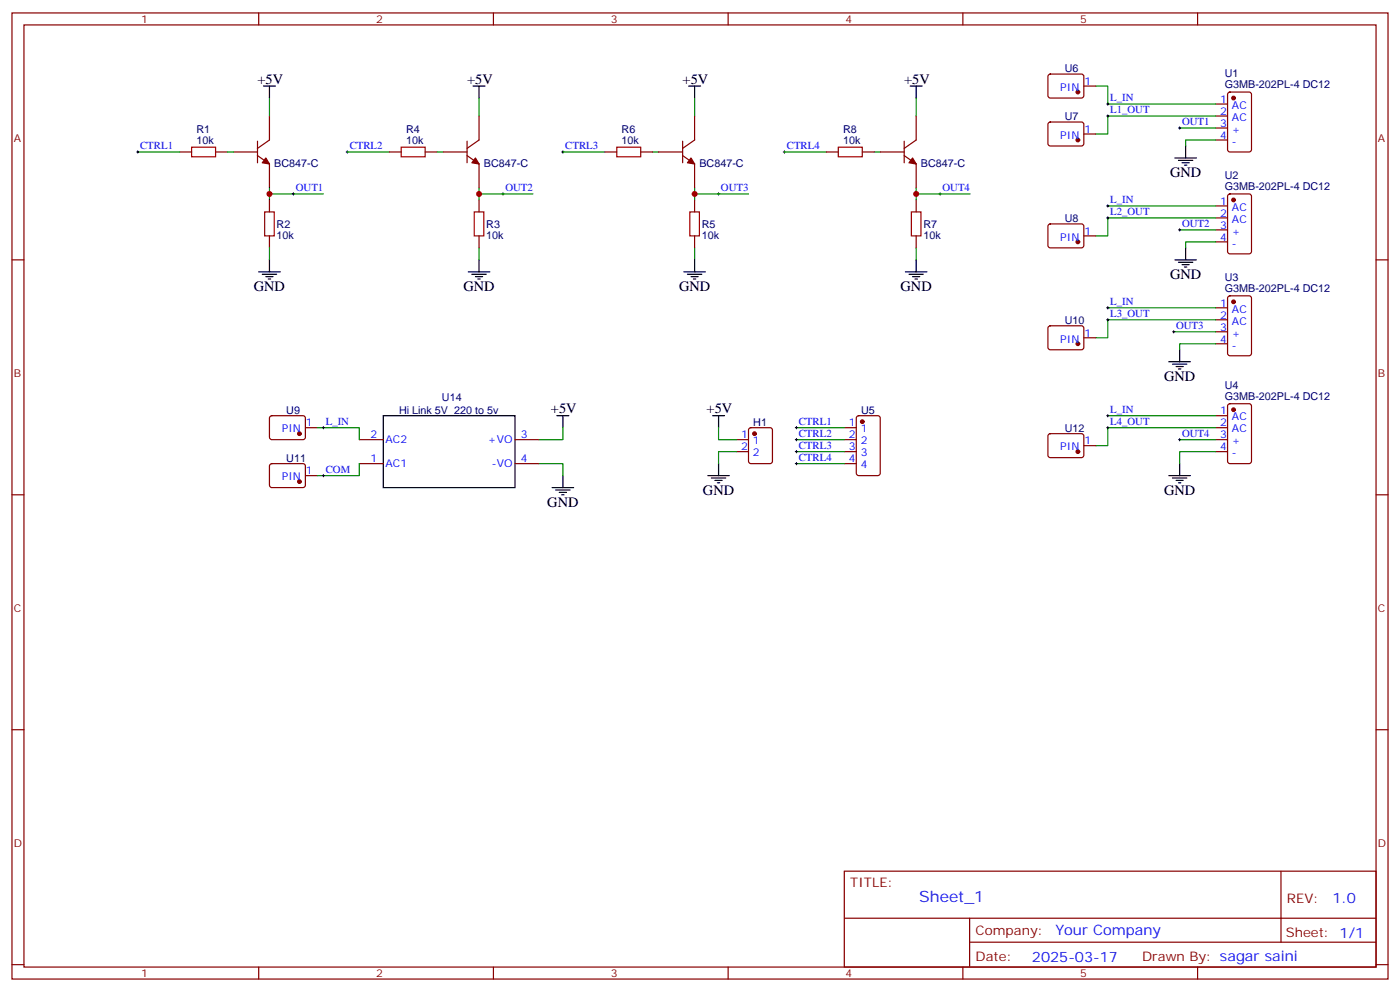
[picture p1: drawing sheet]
<svg xmlns="http://www.w3.org/2000/svg" width="412mm" height="292mm" viewBox="0 0 412 292" stroke-linecap="round" stroke-linejoin="round" font-family="sans-serif">
<g fill="none" stroke="#870000" stroke-width=".35">
<path d="M3.5 3.8h405.4v284.3h-405.4zM7.1 7.3h398.2v277.3h-398.2zM76.2 3.8v3.5M145.3 3.8v3.5M214.5 3.8v3.5M283.6 3.8v3.5M352.8 3.8v3.5M79.4 34.1v7.1l-3.6 2.5M141.1 34.1v7.1l-3.5 2.5M204.6 34.1v7.1l-3.5 2.5M269.9 34.1v7.1l-3.6 2.5M308.9 22l.5-.2 9.4 .1 .5 .6-.1 5.9-.6 .5-9.5-.1-.4-.6v-5.7z"/>
<path d="M308.9 36.1l.5-.2 9.4 .1 .5 .6-.1 5.9-.6 .5-9.5-.1-.4-.6v-5.7zM319.3 25.3h3.5M319.3 39.4h3.5M358.1 30.6h3.5M358.1 34.1h3.5M358.1 37.7h3.5M361.8 27.3l.5-.2h5.6l.7 .4 .1 16.5-.5 .7h-5.9l-.6-.4-.1-16.5zM52.9 44.7h3.5M63.5 44.7h3.5M68.8 44.7h7M75.8 45.8l3.6 2.5v7M75.8 41.6v6.3"/>
<path d="M79.4 58.8v3.6M114.7 44.7h3.5M125.2 44.7h3.6M130.5 44.7h7.1M137.6 45.8l3.5 2.5v7M137.6 41.6v6.3M141.1 58.8v3.6M178.2 44.7h3.5M188.7 44.7h3.6M194 44.7h7.1M201.1 45.8l3.5 2.5v7M201.1 41.6v6.3"/>
<path d="M204.6 58.8v3.6M243.4 44.7h3.5M254 44.7h3.5M259.3 44.7h7M266.3 45.8l3.6 2.5v7M266.3 41.6v6.3M269.9 58.8v3.6M358.1 41.2h3.5M361.8 57.3l.5-.2h5.6l.7 .4 .1 16.5-.5 .7h-5.9l-.6-.4-.1-16.5zM3.5 76.5h3.6M79.4 69.4v3.6M141.1 69.4v3.6"/>
<path d="M204.6 69.4v3.6M269.9 69.4v3.6M308.9 66.1l.5-.2 9.4 .1 .5 .6-.1 5.9-.6 .5-9.5-.1-.4-.7v-5.6zM319.3 69.4h3.5M358.1 60.6h3.5M358.1 64.1h3.5M358.1 67.7h3.5M358.1 71.2h3.5M405.3 76.5h3.6M308.9 96.1l.5-.2h9.4l.5 .7-.1 5.9-.6 .4h-9.5l-.4-.7v-5.6zM319.3 99.4h3.5M358.1 90.6h3.5"/>
<path d="M358.1 94.1h3.5M358.1 97.6h3.5M361.8 87.3l.5-.2h5.6l.7 .4 .1 16.5-.5 .6-5.9 .1-.6-.5-.1-16.4zM358.1 101.2h3.5M361.8 119l.5-.2h5.6l.7 .4 .1 16.5-.5 .7-5.9 .1-.6-.5-.1-16.5zM79.6 122.5l.5-.2 9.4 .1 .5 .6-.1 6-.6 .4-9.5-.1-.4-.6v-5.7zM79.6 136.7l.5-.2h9.4l.5 .7-.1 5.9-.6 .4-9.5-.1-.4-.6v-5.6zM90 125.9h3.5M90 140h3.5M105.8 129.4h7.1M105.8 136.5h7.1M151.7 129.4h7"/>
<path d="M151.7 136.5h7M217 129.4h3.5M217 132.9h3.5M220.7 126.1l.5-.2h5.6l.7 .4v9.4l-.4 .7-5.9 .1-.7-.5v-9.4zM248.7 125.9h3.5M248.7 129.4h3.5M248.7 132.9h3.5M248.7 136.5h3.5M252.5 122.5l.4-.2h5.7l.6 .5 .1 16.5-.5 .6-5.9 .1-.6-.5-.1-16.5zM308.9 127.8l.5-.2 9.4 .1 .5 .6-.1 6-.6 .4-9.5-.1-.4-.6v-5.7zM319.3 131.2h3.5M358.1 122.3h3.5"/>
<path d="M358.1 125.9h3.5M358.1 129.4h3.5M358.1 132.9h3.5M3.5 145.6h3.6M405.3 145.6h3.6M3.5 214.8h3.6M405.3 214.8h3.6M248.7 256.4h156.6v28.2h-156.6zM377.3 256.4v20.9M248.7 270.2h156.5M285.6 277.3h119.6M285.6 270.2v14.2"/>
<path d="M3.5 283.9h3.6M76.2 284.6v3.5M145.3 284.6v3.5M214.5 284.6v3.5M283.6 284.6v3.5M352.8 284.6v3.5M405.3 283.9h3.6"/>
</g>
<g fill="#870000" stroke="#870000" stroke-width=".35">
<path d="M78.3 46.5l1.1 1.8-2.1-.4z"/>
<path d="M140.1 46.5l1 1.8-2.1-.4z"/>
<path d="M203.6 46.5l1 1.8-2.1-.4z"/>
<path d="M268.8 46.5l1.1 1.8-2.1-.4z"/>
<circle cx="363.4" cy="28.9" r=".53"/>
<circle cx="363.4" cy="58.8" r=".53"/>
<circle cx="363.4" cy="88.8" r=".53"/>
<circle cx="363.4" cy="120.6" r=".53"/>
<circle cx="254" cy="124.1" r=".53"/>
<circle cx="222.2" cy="127.6" r=".53"/>
<circle cx="317.5" cy="27.1" r=".53"/>
<circle cx="317.5" cy="41.2" r=".53"/>
<circle cx="317.5" cy="71.2" r=".53"/>
<circle cx="317.5" cy="101.2" r=".53"/>
<circle cx="317.5" cy="132.9" r=".53"/>
<circle cx="88.2" cy="127.6" r=".53"/>
<circle cx="88.2" cy="141.7" r=".53"/>
</g>
<path d="M56.4 43.3h7.1v2.8h-7.1zM118.2 43.3h7v2.8h-7zM181.7 43.3h7v2.8h-7zM246.9 43.3h7.1v2.8h-7.1zM78 62.4h2.8v7h-2.8zM139.7 62.4h2.8v7h-2.8zM203.2 62.4h2.8v7h-2.8zM268.5 62.4h2.8v7h-2.8z" fill="none" stroke="#a10000" stroke-width=".35"/>
<g fill="none" stroke="#008700" stroke-width=".35">
<path d="M79.4 28.9v5.2M141.1 28.9v5.2M204.6 28.9v5.2M269.9 28.9v5.2M322.8 25.3h3.5v5.3h31.8M347.5 37.7h10.6M358.1 34.1h-31.8v5.3h-3.5M40.6 44.7h12.3M67 44.7h1.8M79.4 55.3v3.5M79.4 57.1h15.8M102.3 44.7h12.4"/>
<path d="M128.8 44.7h1.7M141.1 57.1h15.9M141.1 55.3v3.5M165.8 44.7h12.4M192.3 44.7h1.7M204.6 57.1h15.9M204.6 55.3v3.5M231.1 44.7h12.3M257.5 44.7h1.8M269.9 57.1h15.9M269.9 55.3v3.5M358.1 41.2h-8.9v1.8"/>
<path d="M79.4 73v3.5M141.1 73v3.5M204.6 73v3.5M269.9 73v3.5M326.3 60.6h31.8M347.5 67.7h10.6M358.1 64.1h-31.8v5.3h-3.5M358.1 71.2h-8.9v1.8M326.3 90.6h31.8M345.7 97.6h12.4M358.1 94.1h-31.8v5.3h-3.5M358.1 101.2h-10.6v1.7"/>
<path d="M93.5 125.9h12.3v3.5M105.8 136.5v3.5h-12.3M158.7 136.5h7.1v3.5M165.8 125.9v3.5h-7.1M211.7 125.9v3.5h5.3M217 132.9h-5.3v3.6M234.6 129.4h14.1M234.6 125.9h14.1M234.6 132.9h14.1M234.6 136.5h14.1M326.3 122.3h31.8M347.5 129.4h10.6"/>
<path d="M358.1 132.9h-10.6v3.6M358.1 125.9h-31.8v5.3h-3.5"/>
</g>
<g fill="none" stroke="#000" stroke-width=".29">
<path d="M326 30.6h.7M326 34.1h.7M326.3 30.3v.7M326.3 33.8v.7M347.1 37.7h.7M347.5 37.3v.7M40.2 44.7h.7M40.6 44.4v.7M86.1 57.1h.7M86.4 56.7v.7M102 44.7h.7M102.3 44.4v.7"/>
<path d="M147.8 57.1h.7M148.2 56.7v.7M165.5 44.7h.7M165.8 44.4v.7M211.3 57.1h.7M211.7 56.7v.7M230.7 44.7h.7M231.1 44.4v.7M276.6 57.1h.7M276.9 56.7v.7M326 60.6h.7M326 64.1h.7"/>
<path d="M326.3 60.3v.7M326.3 63.8v.7M347.1 67.7h.7M347.5 67.3v.7M326 90.6h.7M326 94.1h.7M326.3 90.2v.7M326.3 93.8v.7M345.4 97.6h.7M345.7 97.3v.7M94.9 125.9h.7M94.9 140h.7"/>
<path d="M95.2 125.5v.7M95.2 139.6v.7M234.2 129.4h.7M234.2 125.9h.7M234.2 132.9h.7M234.2 136.5h.7M234.6 125.5v.7M234.6 129v.8M234.6 132.6v.7M234.6 136.1v.7M326 125.9h.7M326 122.3h.7"/>
<path d="M326.3 122v.7M326.3 125.5v.7M347.1 129.4h.7M347.5 129v.8"/>
</g>
<g fill="none" stroke="#000" stroke-width=".35">
<path d="M77.6 25.3h3.5M79.4 25.3v3.6M139.3 25.3h3.6M141.1 25.3v3.6M202.8 25.3h3.6M204.6 25.3v3.6M268.1 25.3h3.5M269.9 25.3v3.6M346.1 46.5h6.3M347.1 47.2h4.3M348.2 47.9h2.1M348.9 48.6h.7"/>
<path d="M349.2 43v3.5M79.4 76.5v3.5M141.1 76.5v3.5M204.6 76.5v3.5M269.9 76.5v3.5M346.1 76.5h6.3M347.1 77.2h4.3M348.2 77.9h2.1M348.9 78.6h.7M349.2 73v3.5M76.2 80h6.3M77.3 80.7h4.2"/>
<path d="M78.3 81.4h2.1M79 82.1h.7M137.9 80h6.4M139 80.7h4.2M140.1 81.4h2.1M140.8 82.1h.7M201.4 80h6.4M202.5 80.7h4.2M203.6 81.4h2.1M204.3 82.1h.7M266.7 80h6.3M267.8 80.7h4.2"/>
<path d="M268.8 81.4h2.1M269.5 82.1h.7M344.3 106.5h6.4M345.4 107.2h4.2M346.4 107.9h2.1M347.1 108.6h.7M347.5 102.9v3.6M112.9 122.3h38.8v21.2h-38.8zM164 122.3h3.6M165.8 122.3v3.6M165.8 140v3.5M208.5 140h6.3"/>
<path d="M209.9 122.3h3.5M211.7 122.3v3.6M211.7 136.5v3.5M344.3 140h6.4M347.5 136.5v3.5M162.6 143.5h6.4M163.7 144.2h4.2M164.7 144.9h2.2M165.5 145.6h.7M209.5 140.7h4.3M210.6 141.4h2.1M211.3 142.1h.7"/>
<path d="M345.4 140.7h4.2M346.4 141.4h2.1M347.1 142.1h.7"/>
</g>
<g fill="#c00">
<circle cx="79.4" cy="57.1" r=".88"/>
<circle cx="141.1" cy="57.1" r=".88"/>
<circle cx="204.6" cy="57.1" r=".88"/>
<circle cx="269.9" cy="57.1" r=".88"/>
</g>
<text font-size="4.6" fill="#00f" x="270.8" y="265.4">Sheet_1</text>
<g font-size="4.2">
<text x="75.8" y="24.6">+5V</text>
<text x="137.6" y="24.6">+5V</text>
<text x="201.1" y="24.6">+5V</text>
<text x="266.3" y="24.6">+5V</text>
<text x="344.7" y="52.1">GND</text>
<text x="344.7" y="82.1">GND</text>
<text x="74.8" y="85.7">GND</text>
<text x="136.5" y="85.7">GND</text>
<text x="200" y="85.7">GND</text>
<text x="265.3" y="85.7">GND</text>
<text x="342.9" y="112.1">GND</text>
<text x="162.3" y="121.6">+5V</text>
<text x="208.1" y="121.6">+5V</text>
<text x="161.2" y="149.2">GND</text>
<text x="207.1" y="145.6">GND</text>
<text x="342.9" y="145.6">GND</text>
</g>
<g font-size="4.2" fill="#00f">
<text x="392.5" y="265.7">1.0</text>
<text x="310.9" y="275.2">Your Company</text>
<text x="304" y="283">2025-03-17</text>
</g>
<g font-size="3.9" fill="#800">
<text x="250.5" y="261">TITLE:</text>
<text x="379.1" y="265.7">REV:</text>
<text x="287.4" y="275.2">Company:</text>
<text x="378.7" y="275.8">Sheet: 1/1</text>
<text x="287.4" y="282.9">Date:</text>
<text x="336.4" y="282.9">Drawn By: sagar saini</text>
</g>
<g font-size="3.2" fill="#800">
<text x="41.6" y="6.8">1</text>
<text x="110.8" y="6.8">2</text>
<text x="179.9" y="6.8">3</text>
<text x="249.1" y="6.8">4</text>
<text x="318.2" y="6.8">5</text>
<text x="4.1" y="41.9">A</text>
<text x="405.9" y="41.9">A</text>
<text x="4.1" y="111.1">B</text>
<text x="405.9" y="111.1">B</text>
<text x="4.1" y="180.2">C</text>
<text x="405.9" y="180.2">C</text>
<text x="4.1" y="249.3">D</text>
<text x="405.9" y="249.3">D</text>
<text x="41.6" y="287.6">1</text>
<text x="110.8" y="287.6">2</text>
<text x="179.9" y="287.6">3</text>
<text x="249.1" y="287.6">4</text>
<text x="318.2" y="287.6">5</text>
</g>
<g font-size="3.2" fill="#000080">
<text x="313.6" y="21.2">U6</text>
<text x="360.8" y="22.7">U1</text>
<text x="360.8" y="25.9">G3MB-202PL-4 DC12</text>
<text x="313.6" y="35.3">U7</text>
<text x="57.9" y="39.1">R1</text>
<text x="119.6" y="39.1">R4</text>
<text x="183.1" y="39.1">R6</text>
<text x="248.4" y="39.1">R8</text>
<text x="57.9" y="42.3">10k</text>
<text x="119.6" y="42.3">10k</text>
<text x="183.1" y="42.3">10k</text>
<text x="248.4" y="42.3">10k</text>
<text x="80.8" y="49">BC847-C</text>
<text x="142.5" y="49">BC847-C</text>
<text x="206" y="49">BC847-C</text>
<text x="271.3" y="49">BC847-C</text>
<text x="360.8" y="52.6">U2</text>
<text x="360.8" y="55.9">G3MB-202PL-4 DC12</text>
<text x="313.6" y="65.3">U8</text>
<text x="81.5" y="70.2">10k</text>
<text x="81.5" y="67">R2</text>
<text x="143.2" y="70.2">10k</text>
<text x="143.2" y="67">R3</text>
<text x="206.7" y="70.2">10k</text>
<text x="206.7" y="67">R5</text>
<text x="272" y="70.2">10k</text>
<text x="272" y="67">R7</text>
<text x="360.8" y="82.6">U3</text>
<text x="360.8" y="85.9">G3MB-202PL-4 DC12</text>
<text x="313.6" y="95.3">U10</text>
<text x="130.2" y="118.1">U14</text>
<text x="360.8" y="117.7">G3MB-202PL-4 DC12</text>
<text x="360.8" y="114.4">U4</text>
<text x="84.3" y="121.7">U9</text>
<text x="117.5" y="121.7">Hi Link 5V 220 to 5v</text>
<text x="221.9" y="125.2">H1</text>
<text x="253.7" y="121.7">U5</text>
<text x="313.6" y="127">U12</text>
<text x="84.3" y="135.8">U11</text>
</g>
<g font-size="3.2" fill="#00f">
<text x="312.3" y="26.7">PIN</text>
<text x="319.4" y="25">1</text>
<text x="327" y="29.7">L_IN</text>
<text x="327" y="33.3">L1_OUT</text>
<text x="359.4" y="30.3">1</text>
<text x="359.4" y="33.8">2</text>
<text x="362.9" y="32">AC</text>
<text x="362.9" y="35.6">AC</text>
<text x="312.3" y="40.9">PIN</text>
<text x="319.4" y="39.1">1</text>
<text x="348.2" y="36.8">OUT1</text>
<text x="359.4" y="37.3">3</text>
<text x="359.4" y="40.9">4</text>
<text x="362.9" y="39.1">+</text>
<text x="41.3" y="43.9">CTRL1</text>
<text x="103" y="43.9">CTRL2</text>
<text x="166.5" y="43.9">CTRL3</text>
<text x="231.8" y="43.9">CTRL4</text>
<text x="362.9" y="42.6">-</text>
<text x="87.1" y="56.2">OUT1</text>
<text x="148.9" y="56.2">OUT2</text>
<text x="212.4" y="56.2">OUT3</text>
<text x="277.6" y="56.2">OUT4</text>
<text x="327" y="59.7">L_IN</text>
<text x="327" y="63.3">L2_OUT</text>
<text x="359.4" y="60.3">1</text>
<text x="359.4" y="63.8">2</text>
<text x="362.9" y="62">AC</text>
<text x="362.9" y="65.5">AC</text>
<text x="312.3" y="70.8">PIN</text>
<text x="319.4" y="69.1">1</text>
<text x="348.2" y="66.8">OUT2</text>
<text x="359.4" y="67.3">3</text>
<text x="359.4" y="70.8">4</text>
<text x="362.9" y="69.1">+</text>
<text x="362.9" y="72.6">-</text>
<text x="327" y="89.7">L_IN</text>
<text x="327" y="93.2">L3_OUT</text>
<text x="359.4" y="90.2">1</text>
<text x="359.4" y="93.8">2</text>
<text x="362.9" y="92">AC</text>
<text x="362.9" y="95.5">AC</text>
<text x="312.3" y="100.8">PIN</text>
<text x="319.4" y="99.1">1</text>
<text x="346.4" y="96.8">OUT3</text>
<text x="359.4" y="97.3">3</text>
<text x="359.4" y="100.8">4</text>
<text x="362.9" y="99.1">+</text>
<text x="362.9" y="102.6">-</text>
<text x="90.1" y="125.5">1</text>
<text x="96" y="125">L_IN</text>
<text x="235.3" y="125">CTRL1</text>
<text x="250" y="125.5">1</text>
<text x="327" y="125">L4_OUT</text>
<text x="327" y="121.5">L_IN</text>
<text x="359.4" y="122">1</text>
<text x="359.4" y="125.5">2</text>
<text x="362.9" y="123.8">AC</text>
<text x="83" y="127.3">PIN</text>
<text x="109.1" y="129">2</text>
<text x="113.6" y="130.5">AC2</text>
<text x="143.7" y="130.5">+VO</text>
<text x="153.5" y="129">3</text>
<text x="218.3" y="129">1</text>
<text x="221.8" y="130.8">1</text>
<text x="235.3" y="128.5">CTRL2</text>
<text x="250" y="129">2</text>
<text x="253.5" y="130.8">2</text>
<text x="253.5" y="127.3">1</text>
<text x="319.4" y="130.8">1</text>
<text x="348.2" y="128.5">OUT4</text>
<text x="359.4" y="129">3</text>
<text x="362.9" y="127.3">AC</text>
<text x="362.9" y="130.8">+</text>
<text x="109.1" y="136.1">1</text>
<text x="113.6" y="137.5">AC1</text>
<text x="144.9" y="137.5">-VO</text>
<text x="153.5" y="136.1">4</text>
<text x="218.3" y="132.6">2</text>
<text x="221.8" y="134.3">2</text>
<text x="235.3" y="132">CTRL3</text>
<text x="235.3" y="135.6">CTRL4</text>
<text x="250" y="136.1">4</text>
<text x="250" y="132.6">3</text>
<text x="253.5" y="137.9">4</text>
<text x="253.5" y="134.3">3</text>
<text x="312.3" y="132.6">PIN</text>
<text x="359.4" y="132.6">4</text>
<text x="362.9" y="134.3">-</text>
<text x="83" y="141.4">PIN</text>
<text x="90.1" y="139.6">1</text>
<text x="96" y="139.1">COM</text>
</g>
</svg>
